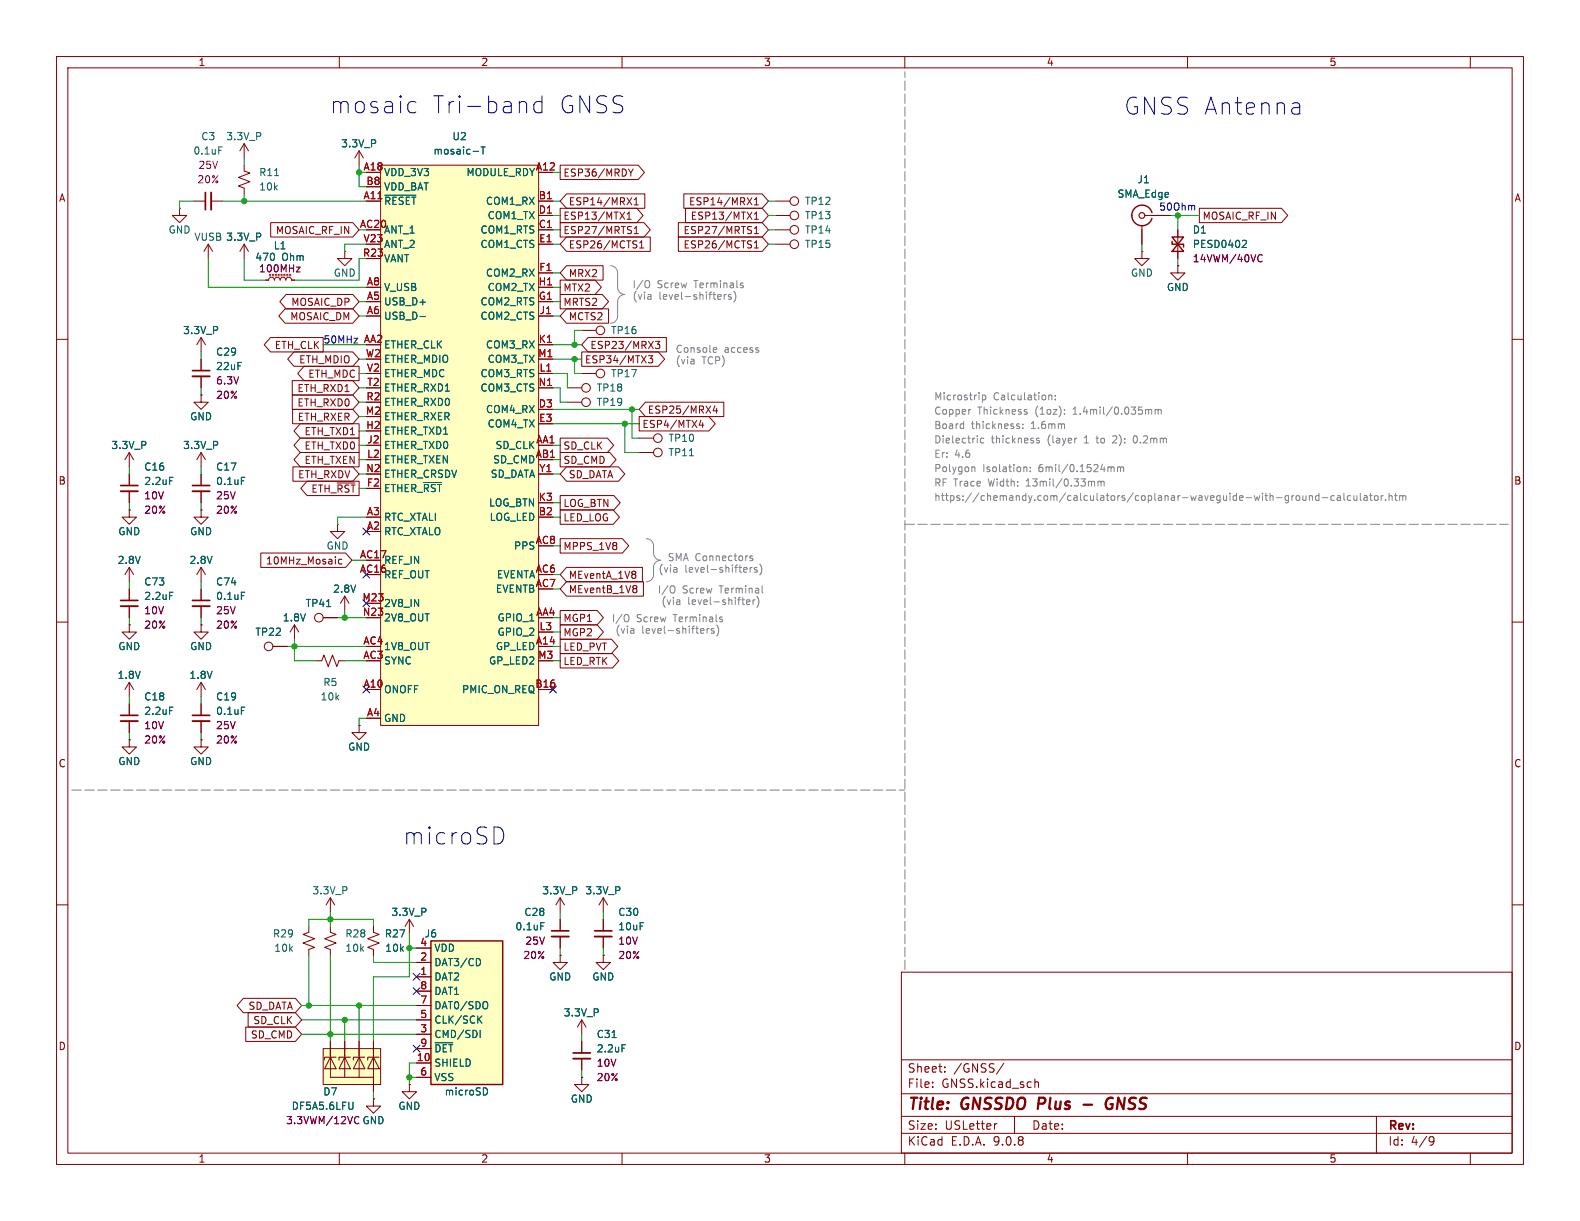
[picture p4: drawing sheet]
<svg xmlns="http://www.w3.org/2000/svg" width="279mm" height="216mm" viewBox="0 0 279 216" stroke-linecap="round" stroke-linejoin="round" font-family="sans-serif">
<g fill="none" stroke="#840000" stroke-width=".18">
<path d="M10 10h259.4v195.9h-259.4zM12 12h255.4v191.9h-255.4zM60 10v2M110 10v2M160 10v2M210 10v2M260 10v2M31.7 36.8v1.3h1.3l-1.3 1.3-1.2-1.3h1.2M31.7 36.8h.1M36.8 43.2l.8 1.3M36.8 43.2l-.7 1.3M36.8 43.2v2.5"/>
<path d="M10 60h2M100.3 71.1h2.6M102.9 66h2.5M267.4 60h2M59.7 92.7v1.3h1.3l-1.3 1.3-1.3-1.3h1.3M59.7 92.7h.1M10 110h2M55.9 116.8h1l.4-1 .7 2.1 .8-2.1 .8 2.1 .3-1.1h1.1M267.4 110h2M10 160h2M99.1 162.6v2M99.1 165.6v2"/>
<path d="M106.7 168.9v1.3h1.2l-1.2 1.3-1.3-1.3h1.3M106.7 168.9h.1M159.4 171.9h108v32h-108zM267.4 160h2M102.9 190.5v1.3h1.2l-1.2 1.2-1.3-1.2h1.3M102.9 190.5h.1M159.4 197.4h108M159.4 193.4h108M159.4 187.4h108M164.9 192.1v.2M164.9 191.4v.1M167.1 189.4v.2"/>
<path d="M167.1 188.7v.1M176.3 198.7l-.3 .1M177.5 188l-1.3 1.9M179.4 197.4v3M183 190.8v1.5M183 191.4l.2-.1 .4 .1v.9M243.4 197.4v6.5M60 203.9v2M110 203.9v2M159.4 200.4h108M160 203.9v2M210 203.9v2"/>
<path d="M253 201l.5 .1a.99 .99 0 0 1-.4 1.4h-.2M253.6 201.6l-.3 .3h-.3M260 203.9v2"/>
<circle cx="103.6" cy="71.1" r=".76"/>
<circle cx="106.2" cy="66" r=".76"/>
</g>
<path d="M183.8 194.1l-.3 2M191.6 195.3h1.5M196.8 194.2a1.02 1.02 0 0 0-1.2 .6 1.02 1.02 0 0 0 .5 1.3l.6-.2 .1-.7h-.4" fill="none" stroke="#840000" stroke-width=".4"/>
<path d="M97.5 164.6h3.1" fill="none" stroke="#840000" stroke-width=".3"/>
<path d="M97.5 165.6h3.1" fill="none" stroke="#840000" stroke-width=".33"/>
<path d="M95.6 163.1h.6" fill="none" stroke="#006464" stroke-width=".18"/>
<path d="M76.2 166.4h12.7v25.4h-12.7z" fill="#ffffc2"/>
<path d="M76.2 166.4h12.7v25.4h-12.7z" fill="none" stroke="#840000" stroke-width=".25"/>
<g fill="none" stroke="#840000" stroke-width=".18">
<path d="M34.3 35.6h2M37.3 35.6h2.1M43.2 29.2v1l1 .4-2 .8 2 .7-2 .8 1 .4v1M43.2 25.4v2.5M43.2 25.4l.7 1.3M43.2 25.4l-.8 1.3M137.2 38.1h2.5M137.2 35.6h2.5M35.6 59.7l.7 1.3M35.6 59.7v2.5M35.6 59.7l-.8 1.3M43.2 43.2v2.5"/>
<path d="M43.2 43.2l.7 1.3M43.2 43.2l-.8 1.3M47 49.5h.5l.1-.3 .4-.2 .4 .2 .1 .3 .2-.3 .3-.2 .4 .2 .1 .3 .2-.3 .3-.2 .4 .2 .1 .3 .2-.3 .4-.2 .3 .2 .2 .3h.5M61 44.5v1.2h1.2l-1.2 1.3-1.3-1.3h1.3M61 44.5h.1M102.9 58.4h2.5M137.2 40.6h2.5M137.2 43.2h2.5M35.6 69.9v1.2h1.2l-1.2 1.3-1.3-1.3h1.3M35.6 69.9h.1M35.6 63.5v2M35.6 66.5v2.1"/>
<path d="M100.3 68.6h2.6M113 77.5h2.6M113 80h2.6M22.9 110.5v1.3h1.2l-1.2 1.2-1.3-1.2h1.3M22.9 110.5h.1M22.9 100.3v2.6M22.9 104.1v2.1M22.9 107.2v2M22.9 100.3l.7 1.3M22.9 100.3l-.8 1.3M35.6 110.5v1.3h1.2l-1.2 1.2-1.3-1.2h1.3M35.6 110.5h.1"/>
<path d="M35.6 100.3v2.6M35.6 104.1v2.1M35.6 107.2v2M35.6 100.3l.7 1.3M35.6 100.3l-.8 1.3M48.3 114.3h2.5M52.1 110.5l.7 1.3M52.1 110.5v2.5M52.1 110.5l-.8 1.3M22.9 130.8v1.3h1.2l-1.2 1.3-1.3-1.3h1.3M22.9 130.8h.1M22.9 124.5v2"/>
<path d="M22.9 127.5v2M35.6 130.8v1.3h1.2l-1.2 1.3-1.3-1.3h1.3M35.6 130.8h.1M35.6 120.7v2.5M35.6 120.7l.7 1.2M35.6 120.7l-.8 1.2M63.5 128.3v1.2h1.3l-1.3 1.3-1.3-1.3h1.3M63.5 128.3h.1M58.4 158.8v2.5M58.4 158.8l.8 1.2M58.4 158.8l-.7 1.2M106.7 158.8l.7 1.2"/>
<path d="M106.7 158.8v2.5M106.7 158.8l-.8 1.2M54.6 163.8v1l-1 .4 2 .8-2 .8 2 .7-1 .4v1M58.4 163.8v1l1 .4-2 .8 2 .8-2 .7 1 .4v1M66 163.8v1l1.1 .4-2.1 .8 2.1 .8-2.1 .7 1 .4v1M72.4 162.6l.8 1.2M72.4 162.6v2.5M72.4 162.6l-.8 1.2M73.7 167.6h2.5M73.7 170.2h2.5M73.7 172.7h2.5M73.7 175.3h2.5"/>
<path d="M73.7 177.8h2.5M99.1 168.9v1.3h1.2l-1.2 1.3-1.3-1.3h1.3M99.1 168.9h.1M106.7 162.6v2M106.7 165.6v2M66 194.3v1.3h1.3l-1.3 1.3-1.2-1.3h1.2M66 194.3h.1M73.7 180.3h2.5M73.7 182.9h2.5M73.7 185.4h2.5M73.7 188h2.5M73.7 190.5h2.5"/>
<path d="M102.9 180.3v2.6M102.9 184.2v2M102.9 187.2v2M102.9 180.3l.7 1.3M102.9 180.3l-.8 1.3"/>
<circle cx="140.5" cy="38.1" r=".76"/>
<circle cx="140.5" cy="35.6" r=".76"/>
<circle cx="106.2" cy="58.4" r=".76"/>
<circle cx="140.5" cy="43.2" r=".76"/>
<circle cx="140.5" cy="40.6" r=".76"/>
<circle cx="103.6" cy="68.6" r=".76"/>
<circle cx="116.3" cy="77.5" r=".76"/>
<circle cx="116.3" cy="80" r=".76"/>
<circle cx="47.5" cy="114.3" r=".76"/>
</g>
<g fill="none" stroke="#006464" stroke-width=".18">
<path d="M38.7 26h.6M48.6 31.1h.7M121.9 80.6h.7M30 104.7h.6M42.7 104.7h.6M30 125h.6M84.7 169.6l.3 .4-.3 .7M85.2 179.6l-.7 .8M86.1 177.2a.9 .9 0 0 1 0 1.1M76.9 184.4h3.2M84.7 180.2l.5 .7M84.9 182.2v1.3"/>
<path d="M85.8 192.3a.68 .68 0 0 1 .4 .7 .68 .68 0 0 1-.4 .6M108.2 183.5h.8M110 184.7h.6"/>
</g>
<path d="M36.3 34v3.1M34 65.5h3.1M21.3 106.2h3.1M34 106.2h3.1M21.3 126.5h3.1M105.2 164.6h3M101.3 186.2h3.1" fill="none" stroke="#840000" stroke-width=".3"/>
<path d="M37.3 34v3.1M34 66.5h3.1M21.3 107.2h3.1M34 107.2h3.1M21.3 127.5h3.1M105.2 165.6h3M101.3 187.2h3.1" fill="none" stroke="#840000" stroke-width=".33"/>
<path d="M52.4 47.2h.7l-.7 .9h.7" fill="none" stroke="#840084" stroke-width=".18"/>
<path d="M57.1 185.4h10.2v6.4h-10.2z" fill="#ffffc2"/>
<g fill="none" stroke="#840000" stroke-width=".18">
<path d="M201.9 39.9v3.3M202.4 38.1h4.6M201.9 44.5v1.2h1.3l-1.3 1.3-1.2-1.3h1.2M201.9 44.5h.1M208.3 47v1.3h1.2l-1.2 1.2-1.3-1.2h1.3M208.3 47h.1M208.3 40.6v5.1M22.9 90.2v1.2h1.2l-1.2 1.3-1.3-1.3h1.3M22.9 90.2h.1M22.9 80v2.6M22.9 83.8v2.1M22.9 86.9v2"/>
<path d="M22.9 80l.7 1.3M22.9 80l-.8 1.3M35.6 90.2v1.2h1.2l-1.2 1.3-1.3-1.3h1.3M35.6 90.2h.1M35.6 80v2.6M35.6 83.8v2.1M35.6 86.9v2M35.6 80l.7 1.3M35.6 80l-.8 1.3M57.1 109.2h2.6M61 105.4v2.6M61 105.4l.7 1.3"/>
<path d="M61 105.4l-.8 1.3M22.9 120.7v2.5M22.9 120.7l.7 1.2M22.9 120.7l-.8 1.2M35.6 124.5v2M35.6 127.5v2M99.1 158.8l.7 1.2M99.1 158.8v2.5M99.1 158.8l-.8 1.2M57.1 185.4h10.2v6.4h-10.2zM58.4 186.9l1 2.1h-2zM58.4 184.2v6.3h7.6"/>
<path d="M59.4 186.9h-2v.6M61 186.9l1 2.1h-2.1zM61 184.2v6.3M62 186.9h-2.1v.6M63.5 186.9l1 2.1h-2zM63.5 184.2v6.3M64.5 186.9h-2v.6M66 186.9l1.1 2.1h-2.1zM66 184.2v8.8M67.1 186.9h-2.1v.6M72.4 191.8v1.2h1.3l-1.3 1.3-1.3-1.3h1.3M72.4 191.8h.1"/>
<circle cx="56.4" cy="109.2" r=".76"/>
</g>
<path d="M219.9 42.5h.4l.1 .4-.8 .9h.8M30 84.4h.6M42.7 84.4h.6M57.7 107.3h.8M42.7 125h.6M62.4 194.9v1l-.2 .3" fill="none" stroke="#006464" stroke-width=".18"/>
<path d="M222.5 46.1l.3 .2 .4-.1M223.2 45.2l-.4-.2-.3 .2M62.7 198.2l.2 .4 .3 .1 .3-.1M63.5 197.6l-.3-.2-.3 .1-.2 .5" fill="none" stroke="#840084" stroke-width=".18"/>
<path d="M203.7 37.6a1.81 1.81 0 0 0-2.8-1 1.81 1.81 0 0 0 0 3 1.81 1.81 0 0 0 2.8-1M207.3 41.9h2l-2 2.6h2zM207.3 42.7v.5h2v.5" fill="none" stroke="#840000" stroke-width=".25"/>
<path d="M21.3 85.9h3.1M34 85.9h3.1M34 126.5h3.1" fill="none" stroke="#840000" stroke-width=".3"/>
<path d="M21.3 86.9h3.1M34 86.9h3.1M34 127.5h3.1" fill="none" stroke="#840000" stroke-width=".33"/>
<circle cx="201.9" cy="38.1" r=".51" fill="none" stroke="#840000" stroke-width=".2"/>
<path d="M67.3 29.2h27.9v99.1h-27.9z" fill="#ffffc2"/>
<g fill="none" stroke="#840000" stroke-width=".18">
<path d="M47.9 39.4h14.5l1.1 1.2-1.1 1.3h-14.5zM63.5 26.7l.8 1.2M63.5 26.7v2.5M63.5 26.7l-.8 1.2M67.3 29.2h27.9v99.1h-27.9zM95.2 35.6h2.6M95.2 38.1h2.6M99.1 36.8h13.5l1.1 1.3-1.1 1.3h-13.5zM99.1 29.2h13.8l1.1 1.3-1.1 1.3h-13.8zM99.1 39.4h14.8l1.1 1.2-1.1 1.3h-14.8zM100.2 34.3h13.8v2.5h-13.8l-1.1-1.2zM110.9 35l.8 1.2"/>
<path d="M110.9 38.8h.7M110.9 37.9l.3-.4v1.3M111.1 29.9l.5 .6M111.6 30.5v.7M111.7 35l-.8 1.2M112 29.9l-.4 .6M112.1 36.2h.8M112.1 35.3l.4-.3v1.2M120 39.4h14.8l1.1 1.2-1.1 1.3h-14.8zM120.9 34.3h13.9l1.1 1.3-1.1 1.2h-13.9zM121.2 36.8h13.6l1.1 1.3-1.1 1.3h-13.6zM132.1 35l.9 1.2"/>
<path d="M133 35l-.9 1.2M133.4 36.2h.7M133.4 38.8h.7M133.4 35.3l.4-.3v1.2M133.4 37.9l.4-.4v1.3M204.5 38.1h2.5M212.1 36.8h14.5l1.1 1.3-1.1 1.3h-14.5zM47 49.5h.5M47.8 59.7h9.3v2.5h-9.3l-1.1-1.2zM50.4 54.6h12l1.1 1.3-1.1 1.3h-12l-1.1-1.3zM50.6 52.1h11.8l1.1 1.2-1.1 1.3h-11.8l-1.1-1.3zM51.6 49.5h.5"/>
<path d="M95.2 40.6h2.6M95.2 43.2h2.6M95.2 48.3h2.6M95.2 50.8h2.6M95.2 55.9h2.6M99.1 49.5h6.1l1.1 1.3-1.1 1.3h-6.1zM99.1 52.1h7.4l1.1 1.2-1.1 1.3h-7.4zM100.2 54.6h7.4v2.6h-7.4l-1.1-1.3zM100.2 47h6.4v2.5h-6.4l-1.1-1.2zM100.2 41.9h14.8v2.6h-14.8l-1.1-1.3zM104 59.7h13.8v2.5h-13.8l-1.1-1.2zM112.2 40.4l.3-.4v1.3"/>
<path d="M112.2 41.3h.7M113.1 43.9h.7M113.1 42.9l.4-.3v1.3M120 41.9h14.8l1.1 1.3-1.1 1.3h-14.8zM133.4 41.3h.7M133.4 40.4l.4-.4v1.3M133.4 42.9l.4-.3v1.3M133.4 43.9h.7M201.9 40.6v2.6M208.3 47h.1M208.3 40.6v1.3M208.3 44.5v1.2"/>
<path d="M35.6 69.9h.1M35.6 63.5v2M35.6 66.5v2.1M51.7 67.3h10.7l1.1 1.3-1.1 1.3h-10.7zM51.7 69.8h10.7l1.1 1.3-1.1 1.3h-10.7zM51.7 72.4h10.7l1.1 1.3-1.1 1.2h-10.7zM52 62.2h10.4l1.1 1.3-1.1 1.3h-10.4l-1.1-1.3zM53.1 77.5h10.4v2.5h-10.4l-1.1-1.3zM53.1 74.9h10.4v2.6h-10.4l-1.1-1.3zM53.8 64.8h9.7v2.5h-9.7l-1.2-1.3zM64.8 78.7h2.5M95.2 61h2.6"/>
<path d="M95.2 66h2.6M95.2 68.6h2.6M99.1 77.5h8.3l1.1 1.2-1.1 1.3h-8.3zM102.9 62.2h13.5l1.1 1.3-1.1 1.3h-13.5zM113 73.7h12.4l1.1 1.2-1.1 1.3h-12.4zM114.1 71.1h13.9v2.6h-13.9l-1.1-1.3zM114.6 62.9h.8l-.4 .5 .4 .1v.5l-.2 .2-.6-.2M115.9 60.4h.8l-.4 .4 .3 .2v.5l-.2 .1-.5-.1M123.9 74.3l-.3 .9h.8M124.3 74.8v.8M126.4 71.7l-.3 .9h.8M126.7 72.2v.9"/>
<path d="M22.9 90.2h.1M22.9 83.8v2.1M22.9 86.9v2M35.6 90.2h.1M35.6 83.8v2.1M35.6 86.9v2M46.1 97.8h15l1.1 1.3-1.1 1.2h-15zM51.8 82.5h10.6l1.1 1.3-1.1 1.3h-10.6zM53.1 80h10.4v2.6h-10.4l-1.1-1.3zM54.3 85.1h9.2v2.5h-9.2l-1.1-1.2zM59.6 85.4h3.2M60.5 98.9h-.4l-.2 .2 .1 .6h.5"/>
<path d="M95.2 83.8h2.6M99.1 95.2h11l1.1 1.3-1.1 1.3h-11zM99.1 87.6h9.5l1.1 1.3-1.1 1.3h-9.5zM99.1 90.2h9.3l1.1 1.2-1.1 1.3h-9.3zM99.1 80h8.7l1.1 1.3-1.1 1.3h-8.7zM100.2 82.5h9.2l1.1 1.3-1.1 1.3h-9.2l-1.1-1.3zM22.9 110.5h.1M22.9 104.1v2.1M22.9 107.2v2M35.6 110.5h.1M35.6 104.1v2.1M35.6 107.2v2"/>
<path d="M48.3 114.3h2.5M57.1 109.2h2.6M99.1 107.9h6.5l1.1 1.3-1.1 1.3h-6.5zM99.1 115.6h9.2l1.1 1.2-1.1 1.3h-9.2zM99.1 113h9l1.1 1.3-1.1 1.3h-9zM99.1 110.5h6.5l1.1 1.3-1.1 1.2h-6.5zM100.2 102.9h13.6v2.5h-13.6l-1.1-1.3zM100.2 100.3h13.4v2.6h-13.4l-1.1-1.3zM112.1 103.5h.3l.2 .3-.2 .3M112.1 104.1h.3M112.3 101.1l.1 .1-.1 .3M112.3 101.6l.1 .2-.1 .4"/>
<path d="M112.4 104.1l.2 .2v.3l-.1 .1-.4 .1M22.9 130.8h.1M22.9 124.5v2M22.9 127.5v2M35.6 130.8h.1M35.6 124.5v2M35.6 127.5v2M63.5 128.3h.1M43 176.5h9.2l1.1 1.3-1.1 1.3h-9.2l-1.1-1.3zM43.9 179.1h8.3l1.1 1.2-1.1 1.3h-8.3zM66 163.8v1M66 167.9v1"/>
<path d="M73.7 167.6h2.5M73.7 170.2h2.5M73.7 172.7h2.5M73.7 175.3h2.5M73.7 177.8h2.5M99.1 168.9h.1M99.1 162.6v2M99.1 165.6v2M106.7 168.9h.1M106.7 162.6v2M106.7 165.6v2M43.5 181.6h8.7l1.1 1.3-1.1 1.3h-8.7z"/>
<path d="M58.4 184.2v2.5M61 184.2v2.5M63.5 184.2v2.5M66 194.3h.1M66 184.2v2.5M66 190.5v2.5M72.4 191.8h.1M73.7 180.3h2.5M73.7 182.9h2.5M73.7 185.4h2.5M73.7 188h2.5M73.7 190.5h2.5"/>
<path d="M102.9 190.5h.1M102.9 184.2v2M102.9 187.2v2"/>
</g>
<g fill="none" stroke="#006464" stroke-width=".18">
<path d="M68 34.5h5.5M83.7 26.8h.9M85.1 26h.7M85.4 26v1.2M74.3 56h.9M219.9 42.5h.4l.1 .4-.8 .9h.8M30 84.4h.6M42.7 84.4h.6M74.9 85.3h3.2M30 104.7h.6M42.7 104.7h.6M57.7 107.3h.8"/>
<path d="M30 125h.6M42.7 125h.6M84.7 169.6l.3 .4-.3 .7M85.2 179.6l-.7 .8M86.1 177.2a.9 .9 0 0 1 0 1.1M95.6 163.1h.6M62.4 194.9v1l-.2 .3M76.9 184.4h3.2M84.7 180.2l.5 .7M84.9 182.2v1.3M85.8 192.3a.68 .68 0 0 1 .4 .7 .68 .68 0 0 1-.4 .6M108.2 183.5h.8"/>
<path d="M110 184.7h.6"/>
</g>
<path d="M160 92.7h106.7M12.7 139.7h147.3M160 171.5v-158.8" fill="none" stroke="#848484" stroke-width=".18" stroke-dasharray="1.7 .6"/>
<g fill="none" stroke="#848484" stroke-width=".18">
<path d="M107.9 47a1.27 1.27 0 0 1 1.3 1.3v2.5a1.27 1.27 0 0 0 1.3 1.3 1.27 1.27 0 0 0-1.3 1.2v2.6a1.27 1.27 0 0 1-1.3 1.3M114.6 49.6l.1 .1a.81 .81 0 0 1-.1 1.2M127.5 52.1v.3l-.6 .1M128.1 52.1v.8M128.4 52.1l-.3 .2M129.3 52.1h-.3l-.2 .2 .1 .1 .4 .2v.3h-.5M129.8 51.5a1.47 1.47 0 0 1 0 1.9M131.1 50.5h.3l.1 .2-.2 .2h-.3M131.1 50l.3 .1M126.3 61.5h.4v.3l-.6 .1M126.7 62.3h-.4M134 61.9l.2 .2-.2 .2"/>
<path d="M134 61.5h.1M170.3 74.9l.1 .1M170.4 74.5v1.3M170.4 75.7l-.1 .1M171.7 72.4l-.3 .1M173.7 69.9v1.2M173.7 69.9h.4l.2 .2-.1 .5h-.5M174 77.5h-.4l-.2 .2 .1 .6h.5M180 75.4h.3v.2l-.2 .2h-.2M180 74.9l.3 .1M180.9 75.7v.1M180.9 75v.1"/>
<path d="M181.3 72.4l.3 .1M181.3 72.8l.3 .1v.2l-.1 .1h-.3M183.8 77.5h-.3l-.2 .2v.1l.5 .2v.3h-.5M185.5 70l.1-.1h.3l.1 .8M185.5 69.9v.8M186.6 69.9v.1M186.6 70.6v.1M188.2 73.1v.1M188.2 72.5v.1M190.3 77.5h.1M197 77.1l-.2 .1M197.4 77.6l-.7 .7h.8"/>
<path d="M200.8 77.1a.68 .68 0 0 0-.4 .6 .68 .68 0 0 0 .4 .6M203.1 72.5v.1M203.1 72.6l.2-.2 .3 .1 .1 .7M203.1 72.6v.6M204.3 72.5l.3-.1 .2 .2M204.3 72.4v.8M204.8 72.6l.2-.2 .3 .1 .1 .7M204.8 72.6v.6M114.3 95.3a1.27 1.27 0 0 1 1.3 1.2v1.3a1.27 1.27 0 0 0 1.2 1.3 1.27 1.27 0 0 0-1.2 1.2v1.3a1.27 1.27 0 0 1-1.3 1.3M133.1 98.4l-.3-.1-.2 .2 .1 .2 .4 .1v.3h-.5M134.3 99.7a1.46 1.46 0 0 1 0 2M171.9 82.6h.4l.1 .8"/>
<path d="M181.2 82.6l.4 .1v.7M182.2 83.3v.1M182.2 82.6v.1M193.2 85.1l.4 .2v.6M194.2 85.2l.3-.1 .2 .2M194.2 85.1v.8M194.7 85.3l.2-.2 .3 .1 .1 .7M194.7 85.3v.6M196.3 82.6l.2 .1M196.5 82.7l.1-.1h.3l.1 .8M196.5 82.7v.7M197.6 82.7l.4-.1 .2 .1"/>
<path d="M197.6 82.6v.8M198.2 82.7l.1-.1h.3l.1 .8M198.2 82.7v.7M229.4 87.6l.3 .1 .1 .2v.5l-.4 .1M230.4 87.6l.1 .8 .3 .1 .1-.1M230.9 87.6v.9M231.5 87.8l.2-.2 .3 .1 .1 .8M231.5 87.6v.9M233.2 87.7l-.3-.1-.3 .3 .2 .5h.4M233.2 87.2v1.3M233.8 88h1M236 87.7l-.4-.1-.2 .3 .1 .5h.5"/>
<path d="M236.5 87.7h.5v.8M237 87.9l-.4 .1-.2 .2 .2 .3 .4-.1M237.6 87.2v1.1l.2 .2M238.9 87.7l-.4-.1-.2 .3 .1 .5h.5M239.4 87.6l.1 .8 .3 .1 .1-.1M239.9 87.6v.9M240.6 87.2v1.1l.1 .2M241.2 87.7h.5l.1 .8M241.8 87.9l-.5 .1-.1 .2 .1 .3 .5-.1M242.2 87.6h.5M242.4 87.2v1.1l.3 .2M243.2 87.7l.3-.1 .2 .3v.3l-.2 .3-.3-.1-.2-.2z"/>
<path d="M244.2 87.6v.9M244.6 87.6l-.4 .3M245 88.4v.1M245.6 87.8l.2-.2 .3 .1 .1 .8M245.6 87.2v1.3M246.6 87.6h.5M246.8 87.2v1.1l.3 .2M247.5 87.8l.4-.2 .2 .2M247.5 87.6v.9M248.1 87.8l.1-.2 .3 .1 .1 .8M248.1 87.8v.7M110.9 108.7h.1a.81 .81 0 0 1-.1 1.2"/>
<path d="M119 103.6h.2a.81 .81 0 0 1-.2 1.3M124.4 111.2l.1 .2-.6 .2M125 111.1v.9M125.4 111.1l-.4 .3M126.2 111.2l-.3-.1-.1 .2v.2l.4 .1v.3h-.4M126.8 110.6a1.47 1.47 0 0 1-.1 1.9M127.4 109.5l.3 .1 .1 .2-.2 .1h-.2M127.4 109.1l.3 .1M132 106.5l.6-.1v-.3h-.4l-.2 .1 .1 .6h.5M132 100.4l.1 .2-.6 .2M132.7 100.3v.9M133 100.3l-.3 .3"/>
<path d="M133.2 106.1v.8M133.5 106.1l-.3 .2M133.9 100.4l-.3-.1-.2 .2v.2l.5 .1v.3h-.5M133.9 105.5a1.47 1.47 0 0 1-.1 1.9M134.8 103.6v1.1l.2 .2"/>
</g>
<g fill="none" stroke="#009600" stroke-width=".18">
<path d="M34.3 35.6h-2.6v1.2M39.4 35.6h25.4M43.2 27.9v1.3M43.2 34.3v1.3M63.5 29.2v3.8h1.3M63.5 30.5h1.3M97.8 35.6h1.3M97.8 38.1h1.3M97.8 30.5h1.3M135.9 35.6h1.3M135.9 38.1h1.3M207 38.1h5.1"/>
<path d="M208.3 38.1v2.5M36.8 45.7v5.1h28M43.2 45.7v3.8h3.8M63.5 53.3h1.3M63.5 55.9h1.3M64.8 45.7h-1.3v3.8h-11.4M64.8 43.2h-3.8v1.3M97.8 53.3h1.3M97.8 55.9h1.3M97.8 50.8h1.3M97.8 48.3h1.3M97.8 43.2h1.3"/>
<path d="M97.8 40.6h1.3M102.9 58.4h-1.3v2.6M135.9 43.2h1.3M135.9 40.6h1.3M201.9 43.2v1.3M208.3 45.7v1.3M35.6 62.2v1.3M35.6 68.6v1.3M57.1 61h7.7M63.5 68.6h1.3M63.5 71.1h1.3M63.5 63.5h1.3"/>
<path d="M63.5 66h1.3M63.5 78.7h1.3M63.5 76.2h1.3M63.5 73.7h1.3M97.8 68.6h1.3v2.5h1.2M97.8 63.5h5.1M97.8 66h2.5v2.6M97.8 61h5.1M97.8 72.4h15.2M97.8 74.9h15.2M97.8 78.7h1.3M101.6 63.5v2.5h1.3"/>
<path d="M110.5 74.9v5.1h2.5M111.8 72.4v5.1h1.2M22.9 82.6v1.2M22.9 88.9v1.3M35.6 82.6v1.2M35.6 88.9v1.3M62.2 99.1h2.6M63.5 81.3h1.3M63.5 83.8h1.3M64.8 91.4h-5.1v1.3M97.8 88.9h1.3M97.8 91.4h1.3"/>
<path d="M97.8 96.5h1.3M97.8 81.3h1.3M97.8 83.8h1.3M22.9 102.9v1.2M22.9 109.2v1.3M35.6 102.9v1.2M35.6 109.2v1.3M50.8 114.3h14M52.1 113v3.8h3.8M59.7 109.2h5.1M61 116.8h3.8M61 108v1.2"/>
<path d="M97.8 109.2h1.3M97.8 111.8h1.3M97.8 114.3h1.3M97.8 116.8h1.3M97.8 101.6h1.3M97.8 104.1h1.3M22.9 123.2v1.3M22.9 129.5v1.3M35.6 123.2v1.3M35.6 129.5v1.3M64.8 127h-1.3v1.3M53.3 177.8h20.4"/>
<path d="M54.6 163.8v-1.2h11.4v1.2M54.6 168.9v8.9M58.4 161.3v2.5M58.4 168.9v15.3M63.5 177.8v6.4M66 168.9v1.3h7.7M72.4 165.1v7.6h-6.4v11.5M72.4 167.6h1.3M99.1 161.3v1.3M99.1 167.6v1.3M106.7 161.3v1.3M106.7 167.6v1.3"/>
<path d="M53.3 180.3h20.4M53.3 182.9h20.4M61 180.3v3.9M66 193v1.3M72.4 190.5h1.3M73.7 188h-1.3v3.8M102.9 182.9v1.3M102.9 189.2v1.3"/>
</g>
<g fill="none" stroke="#000084" stroke-width=".18">
<path d="M64.2 93.4l1.2 1.2M65.4 93.4l-1.2 1.2M64.2 101l1.2 1.2M64.2 106.1l1.2 1.2M65.4 101l-1.2 1.2M65.4 106.1l-1.2 1.2M64.2 121.3l1.2 1.2M65.4 121.3l-1.2 1.2M97.2 121.3l1.2 1.2M98.4 121.3l-1.2 1.2M73.1 172.1l1.2 1.2M73.1 174.7l1.2 1.2"/>
<path d="M74.3 172.1l-1.2 1.2M74.3 174.7l-1.2 1.2M73.1 184.8l1.2 1.2M74.3 184.8l-1.2 1.2"/>
</g>
<path d="M72.7 17.9h.6l.3 .2M73.6 19.8l-.3 .1h-.6M92.7 17.9l.3 .2 .1 .3v1.5M95.8 18.1l-.2-.2h-.6l-.4 .3-.2 .3v.9l.3 .4 .3 .1h.6l.2-.1M95.8 16.9v3M229.4 18.2l.3 .1 .1 .3v1.6M229.8 18.9l-.2 .1M211.1 36.3l.2 .2v.7M229.8 20l-.2 .2M88.1 146.2a1.64 1.64 0 0 1 .7 2.6l-.3 .3-.4 .1" fill="none" stroke="#0000c2" stroke-width=".18"/>
<path d="M52.4 47.2h.7l-.7 .9h.7M222.5 46.1l.3 .2 .4-.1M223.2 45.2l-.4-.2-.3 .2M62.7 198.2l.2 .4 .3 .1 .3-.1M63.5 197.6l-.3-.2-.3 .1-.2 .5" fill="none" stroke="#840084" stroke-width=".18"/>
<g fill="#009600" stroke="#009600" stroke-width=".18">
<circle cx="43.2" cy="35.6" r=".46"/>
<circle cx="61" cy="180.3" r=".46"/>
<circle cx="54.6" cy="177.8" r=".46"/>
<circle cx="58.4" cy="162.6" r=".46"/>
<circle cx="58.4" cy="182.9" r=".46"/>
<circle cx="61" cy="109.2" r=".46"/>
<circle cx="52.1" cy="114.3" r=".46"/>
<circle cx="63.5" cy="177.8" r=".46"/>
<circle cx="72.4" cy="190.5" r=".46"/>
<circle cx="72.4" cy="167.6" r=".46"/>
<circle cx="111.8" cy="72.4" r=".46"/>
<circle cx="110.5" cy="74.9" r=".46"/>
<circle cx="208.3" cy="38.1" r=".46"/>
<circle cx="101.6" cy="61" r=".46"/>
<circle cx="101.6" cy="63.5" r=".46"/>
<circle cx="63.5" cy="30.5" r=".46"/>
</g>
<g font-size="4.2" fill="#0000c2">
<text x="58.2" y="20.3">mosaic</text>
<text x="76.2" y="20.3">Tri-band</text>
<text x="98.5" y="20.3">GNSS</text>
<text x="198.8" y="20.5">GNSS Antenna</text>
<text x="71.1" y="149.6">microSD</text>
</g>
<g font-size="2.8" fill="#840000">
<text x="160.4" y="196.8">Title:</text>
<text x="170.1" y="196.8">GNSSDO</text>
<text x="184.4" y="196.8">Plus</text>
<text x="198" y="196.8">GNSS</text>
</g>
<g font-size="2.1" fill="#840000">
<text x="160.4" y="189.9">Sheet:</text>
<text x="168.6" y="189.9">/GNSS/</text>
<text x="160.4" y="192.6">File:</text>
<text x="166.5" y="192.6">GNSS.kicad_sch</text>
<text x="160.4" y="202.8">KiCad</text>
<text x="160.4" y="200">Size:</text>
<text x="167.1" y="200">USLetter</text>
<text x="168.1" y="202.8">E.D.A.</text>
<text x="175.7" y="202.8">9.0.8</text>
<text x="182.4" y="200">Date:</text>
<text x="245.4" y="200.2">Rev:</text>
<text x="245.4" y="202.8">Id:</text>
<text x="249.5" y="202.8">4/9</text>
</g>
<g font-size="1.8" fill="#840000">
<text x="35" y="11.9">1</text>
<text x="85" y="11.9">2</text>
<text x="135" y="11.9">3</text>
<text x="185" y="11.9">4</text>
<text x="235" y="11.9">5</text>
<text x="10.3" y="35.9">A</text>
<text x="99.5" y="31.4">ESP36/MRDY</text>
<text x="267.7" y="35.9">A</text>
<text x="48.7" y="41.6">MOSAIC_RF_IN</text>
<text x="99.5" y="39.1">ESP13/MTX1</text>
<text x="99.5" y="41.6">ESP27/MRTS1</text>
<text x="100.5" y="36.5">ESP14/MRX1</text>
<text x="120.8" y="41.6">ESP27/MRTS1</text>
<text x="121.7" y="36.5">ESP14/MRX1</text>
<text x="122" y="39.1">ESP13/MTX1</text>
<text x="212.6" y="39.1">MOSAIC_RF_IN</text>
<text x="100.5" y="44.1">ESP26/MCTS1</text>
<text x="120.8" y="44.1">ESP26/MCTS1</text>
<text x="99.5" y="51.8">MTX2</text>
<text x="100.5" y="49.2">MRX2</text>
<text x="51.2" y="56.8">MOSAIC_DM</text>
<text x="51.4" y="54.3">MOSAIC_DP</text>
<text x="99.5" y="54.3">MRTS2</text>
<text x="100.5" y="56.8">MCTS2</text>
<text x="48.5" y="61.9">ETH_CLK</text>
<text x="52.8" y="64.5">ETH_MDIO</text>
<text x="103.3" y="64.5">ESP34/MTX3</text>
<text x="104.3" y="61.9">ESP23/MRX3</text>
<text x="52.5" y="69.5">ETH_RXD1</text>
<text x="54.4" y="67">ETH_MDC</text>
<text x="52.5" y="72.1">ETH_RXD0</text>
<text x="52.6" y="74.6">ETH_RXER</text>
<text x="53.7" y="77.2">ETH_TXD1</text>
<text x="113.5" y="75.9">ESP4/MTX4</text>
<text x="114.5" y="73.3">ESP25/MRX4</text>
<text x="53.7" y="82.2">ETH_TXEN</text>
<text x="53.7" y="79.7">ETH_TXD0</text>
<text x="99.5" y="79.7">SD_CLK</text>
<text x="99.5" y="82.2">SD_CMD</text>
<text x="10.3" y="85.9">B</text>
<text x="52.6" y="84.8">ETH_RXDV</text>
<text x="99.5" y="89.9">LOG_BTN</text>
<text x="100.5" y="84.8">SD_DATA</text>
<text x="267.7" y="85.9">B</text>
<text x="99.5" y="92.4">LED_LOG</text>
<text x="46.9" y="100">10MHz_Mosaic</text>
<text x="99.5" y="97.5">MPPS_1V8</text>
<text x="100.5" y="105.1">MEventB_1V8</text>
<text x="100.5" y="102.6">MEventA_1V8</text>
<text x="99.5" y="110.2">MGP1</text>
<text x="99.5" y="112.7">MGP2</text>
<text x="99.5" y="117.8">LED_RTK</text>
<text x="99.5" y="115.3">LED_PVT</text>
<text x="10.3" y="135.9">C</text>
<text x="267.7" y="135.9">C</text>
<text x="43.8" y="178.8">SD_DATA</text>
<text x="10.3" y="185.9">D</text>
<text x="44.3" y="183.8">SD_CMD</text>
<text x="44.7" y="181.3">SD_CLK</text>
<text x="267.7" y="185.9">D</text>
<text x="35" y="205.8">1</text>
<text x="85" y="205.8">2</text>
<text x="135" y="205.8">3</text>
<text x="185" y="205.8">4</text>
<text x="235" y="205.8">5</text>
</g>
<g font-size="1.8" fill="#006464">
<text x="34.1" y="27.5">0.1uF</text>
<text x="35.5" y="25">C3</text>
<text x="39.9" y="25">3.3V_P</text>
<text x="60.2" y="26.3">3.3V_P</text>
<text x="76.6" y="27.5">mosaic-T</text>
<text x="79.9" y="25">U2</text>
<text x="45.7" y="33.9">10k</text>
<text x="45.7" y="31.3">R11</text>
<text x="67.8" y="31.3">VDD_3V3</text>
<text x="67.8" y="33.9">VDD_BAT</text>
<text x="82.4" y="31.3">MODULE_RDY</text>
<text x="197.5" y="35.2">SMA_Edge</text>
<text x="201.1" y="32.6">J1</text>
<text x="29.7" y="41.5">GND</text>
<text x="67.8" y="36.4">~{RESET}</text>
<text x="67.8" y="41.5">ANT_1</text>
<text x="84.9" y="41.5">COM1_RTS</text>
<text x="85.8" y="36.4">COM1_RX</text>
<text x="86.1" y="39">COM1_TX</text>
<text x="142.2" y="39">TP13</text>
<text x="142.2" y="36.4">TP12</text>
<text x="142.2" y="41.5">TP14</text>
<text x="210.8" y="41.5">D1</text>
<text x="34.3" y="42.8">VUSB 3.3V_P</text>
<text x="39.9" y="42.8">3.3V_P</text>
<text x="48.3" y="44.3">L1</text>
<text x="49.8" y="46.3">Ohm</text>
<text x="67.8" y="44">ANT_2</text>
<text x="67.8" y="46.6">VANT</text>
<text x="84.9" y="44">COM1_CTS</text>
<text x="142.2" y="44">TP15</text>
<text x="210.8" y="44">PESD0402</text>
<text x="58.9" y="49.1">GND</text>
<text x="67.8" y="51.7">V_USB</text>
<text x="85.8" y="49.1">COM2_RX</text>
<text x="86.1" y="51.7">COM2_TX</text>
<text x="199.9" y="49.1">GND</text>
<text x="206.2" y="51.7">GND</text>
<text x="32.3" y="59.3">3.3V_P</text>
<text x="67.8" y="54.2">USB_D+</text>
<text x="67.8" y="56.7">USB_D-</text>
<text x="84.9" y="54.2">COM2_RTS</text>
<text x="84.9" y="56.7">COM2_CTS</text>
<text x="108" y="59.3">TP16</text>
<text x="38.1" y="63.1">C29</text>
<text x="38.1" y="65.6">22uF</text>
<text x="67.8" y="61.8">ETHER_CLK</text>
<text x="67.8" y="64.4">ETHER_MDIO</text>
<text x="85.8" y="61.8">COM3_RX</text>
<text x="86.1" y="64.4">COM3_TX</text>
<text x="67.8" y="66.9">ETHER_MDC</text>
<text x="67.8" y="69.4">ETHER_RXD1</text>
<text x="67.8" y="72">ETHER_RXD0</text>
<text x="84.9" y="66.9">COM3_RTS</text>
<text x="84.9" y="69.4">COM3_CTS</text>
<text x="105.4" y="72">TP19</text>
<text x="105.4" y="69.4">TP18</text>
<text x="108" y="66.9">TP17</text>
<text x="33.5" y="74.5">GND</text>
<text x="67.8" y="74.5">ETHER_RXER</text>
<text x="67.8" y="77.1">ETHER_TXD1</text>
<text x="85.8" y="73.3">COM4_RX</text>
<text x="86.1" y="75.8">COM4_TX</text>
<text x="19.6" y="79.6">3.3V_P</text>
<text x="25.4" y="83.4">C16</text>
<text x="32.3" y="79.6">3.3V_P</text>
<text x="38.1" y="83.4">C17</text>
<text x="67.8" y="79.6">ETHER_TXD0</text>
<text x="67.8" y="82.1">ETHER_TXEN</text>
<text x="87.1" y="82.1">SD_CMD</text>
<text x="87.5" y="79.6">SD_CLK</text>
<text x="118.1" y="80.9">TP11</text>
<text x="118.1" y="78.3">TP10</text>
<text x="25.4" y="86">2.2uF</text>
<text x="38.1" y="86">0.1uF</text>
<text x="67.8" y="84.7">ETHER_CRSDV</text>
<text x="67.8" y="87.2">ETHER_~{RST}</text>
<text x="86.4" y="89.8">LOG_BTN</text>
<text x="86.7" y="84.7">SD_DATA</text>
<text x="20.8" y="94.8">GND</text>
<text x="33.5" y="94.8">GND</text>
<text x="67.8" y="92.3">RTC_XTALI</text>
<text x="67.8" y="94.8">RTC_XTALO</text>
<text x="86.5" y="92.3">LOG_LED</text>
<text x="20.7" y="99.9">2.8V</text>
<text x="33.4" y="99.9">2.8V</text>
<text x="57.7" y="97.4">GND</text>
<text x="67.8" y="99.9">REF_IN</text>
<text x="90.8" y="97.4">PPS</text>
<text x="25.4" y="103.7">C73</text>
<text x="25.4" y="106.3">2.2uF</text>
<text x="38.1" y="103.7">C74</text>
<text x="38.1" y="106.3">0.1uF</text>
<text x="54" y="107.5">TP41</text>
<text x="58.8" y="105">2.8V</text>
<text x="67.8" y="102.5">REF_OUT</text>
<text x="67.8" y="107.5">2V8_IN</text>
<text x="87.6" y="105">EVENTB</text>
<text x="87.8" y="102.5">EVENTA</text>
<text x="45.1" y="112.6">TP22</text>
<text x="49.9" y="110.1">1.8V</text>
<text x="67.8" y="110.1">2V8_OUT</text>
<text x="87.9" y="110.1">GPIO_1</text>
<text x="87.9" y="112.6">GPIO_2</text>
<text x="20.8" y="115.2">GND</text>
<text x="33.5" y="115.2">GND</text>
<text x="67.8" y="115.2">1V8_OUT</text>
<text x="67.8" y="117.7">SYNC</text>
<text x="86.4" y="117.7">GP_LED2</text>
<text x="87.6" y="115.2">GP_LED</text>
<text x="20.7" y="120.2">1.8V</text>
<text x="25.4" y="124.1">C18</text>
<text x="33.4" y="120.2">1.8V</text>
<text x="38.1" y="124.1">C19</text>
<text x="56.6" y="124.1">10k</text>
<text x="57.1" y="121.5">R5</text>
<text x="67.8" y="122.8">ONOFF</text>
<text x="81.6" y="122.8">PMIC_ON_REQ</text>
<text x="25.4" y="126.6">2.2uF</text>
<text x="38.1" y="126.6">0.1uF</text>
<text x="67.8" y="127.9">GND</text>
<text x="20.8" y="135.5">GND</text>
<text x="33.5" y="135.5">GND</text>
<text x="61.5" y="132.9">GND</text>
<text x="55.1" y="158.3">3.3V_P</text>
<text x="95.8" y="158.3">3.3V_P</text>
<text x="103.4" y="158.3">3.3V_P</text>
<text x="48.2" y="166">R29</text>
<text x="61" y="166">R28</text>
<text x="68" y="166">R27</text>
<text x="69.1" y="162.2">3.3V_P</text>
<text x="75" y="166">J6</text>
<text x="91" y="164.7">0.1uF</text>
<text x="92.6" y="162.2">C28</text>
<text x="109.2" y="162.2">C30</text>
<text x="109.2" y="164.7">10uF</text>
<text x="48.4" y="168.5">10k</text>
<text x="61" y="168.5">10k</text>
<text x="68" y="168.5">10k</text>
<text x="76.7" y="168.5">VDD</text>
<text x="76.7" y="171">DAT3/CD</text>
<text x="76.7" y="173.6">DAT2</text>
<text x="97" y="173.6">GND</text>
<text x="104.6" y="173.6">GND</text>
<text x="76.7" y="176.1">DAT1</text>
<text x="76.7" y="178.7">DAT0/SDO</text>
<text x="99.6" y="179.9">3.3V_P</text>
<text x="76.7" y="181.2">CLK/SCK</text>
<text x="76.7" y="183.7">CMD/SDI</text>
<text x="105.4" y="183.7">C31</text>
<text x="76.7" y="186.3">~{DET}</text>
<text x="76.7" y="188.8">SHIELD</text>
<text x="76.7" y="191.4">VSS</text>
<text x="105.4" y="186.3">2.2uF</text>
<text x="51.5" y="196.4">DF5A5.6LFU</text>
<text x="57.1" y="193.9">D7</text>
<text x="70.4" y="196.4">GND</text>
<text x="78.5" y="193.9">microSD</text>
<text x="100.8" y="195.2">GND</text>
<text x="64" y="199">GND</text>
</g>
<g font-size="1.8" fill="#840084">
<text x="34.8" y="32.6">20%</text>
<text x="35" y="30.1">25V</text>
<text x="45" y="46.3">470</text>
<text x="210.8" y="46.6">14VWM/40VC</text>
<text x="45.7" y="48.4">100MHz</text>
<text x="38.1" y="68.2">6.3V</text>
<text x="38.1" y="70.7">20%</text>
<text x="25.4" y="88.5">10V</text>
<text x="38.1" y="88.5">25V</text>
<text x="25.4" y="91">20%</text>
<text x="38.1" y="91">20%</text>
<text x="25.4" y="108.8">10V</text>
<text x="25.4" y="111.4">20%</text>
<text x="38.1" y="108.8">25V</text>
<text x="38.1" y="111.4">20%</text>
<text x="25.4" y="129.1">10V</text>
<text x="25.4" y="131.7">20%</text>
<text x="38.1" y="129.1">25V</text>
<text x="38.1" y="131.7">20%</text>
<text x="92.8" y="167.2">25V</text>
<text x="109.2" y="167.2">10V</text>
<text x="92.4" y="169.8">20%</text>
<text x="109.2" y="169.8">20%</text>
<text x="105.4" y="188.8">10V</text>
<text x="105.4" y="191.4">20%</text>
<text x="50.5" y="199">3.3VWM/12VC</text>
</g>
<g font-size="1.8" fill="#a90000">
<text x="64.2" y="30.2">A18</text>
<text x="64.2" y="35.3">A11</text>
<text x="64.7" y="32.8">B8</text>
<text x="94.7" y="30.2">A12</text>
<text x="95.2" y="35.3">B1</text>
<text x="63.5" y="40.4">AC20</text>
<text x="95.2" y="37.8">D1</text>
<text x="95.2" y="40.4">C1</text>
<text x="64.1" y="45.5">R23</text>
<text x="64.2" y="42.9">V23</text>
<text x="95.2" y="42.9">E1</text>
<text x="64.8" y="50.5">A8</text>
<text x="64.8" y="53.1">A5</text>
<text x="95.1" y="50.5">H1</text>
<text x="95.2" y="53.1">G1</text>
<text x="95.3" y="48">F1</text>
<text x="64.8" y="55.6">A6</text>
<text x="95.3" y="55.6">J1</text>
<text x="64.2" y="60.7">AA2</text>
<text x="64.6" y="63.2">W2</text>
<text x="64.8" y="65.8">V2</text>
<text x="95.1" y="63.2">M1</text>
<text x="95.2" y="60.7">K1</text>
<text x="95.3" y="65.8">L1</text>
<text x="64.7" y="70.9">R2</text>
<text x="64.8" y="68.3">T2</text>
<text x="95.1" y="68.3">N1</text>
<text x="64.6" y="73.4">M2</text>
<text x="64.7" y="75.9">H2</text>
<text x="95.2" y="72.1">D3</text>
<text x="95.2" y="74.7">E3</text>
<text x="64.7" y="83.6">N2</text>
<text x="64.8" y="81">L2</text>
<text x="64.8" y="78.5">J2</text>
<text x="94.6" y="81">AB1</text>
<text x="94.7" y="78.5">AA1</text>
<text x="95.3" y="83.6">Y1</text>
<text x="64.8" y="86.1">F2</text>
<text x="95.2" y="88.6">K3</text>
<text x="64.8" y="91.2">A3</text>
<text x="64.8" y="93.7">A2</text>
<text x="95.2" y="91.2">B2</text>
<text x="63.5" y="98.8">AC17</text>
<text x="63.5" y="101.3">AC16</text>
<text x="94.6" y="96.3">AC8</text>
<text x="94.6" y="101.3">AC6</text>
<text x="64" y="106.4">M23</text>
<text x="94.6" y="103.9">AC7</text>
<text x="64.1" y="109">N23</text>
<text x="94.7" y="109">AA4</text>
<text x="95.3" y="111.5">L3</text>
<text x="64.2" y="114">AC4</text>
<text x="64.2" y="116.6">AC3</text>
<text x="94.7" y="114">A14</text>
<text x="95.1" y="116.6">M3</text>
<text x="64.2" y="121.7">A10</text>
<text x="94.6" y="121.7">B16</text>
<text x="64.8" y="126.7">A4</text>
<text x="74.2" y="167.4">4</text>
<text x="74.2" y="169.9">2</text>
<text x="74.2" y="172.5">1</text>
<text x="74.2" y="175">8</text>
<text x="74.2" y="177.5">7</text>
<text x="74.2" y="180.1">5</text>
<text x="74.2" y="182.6">3</text>
<text x="74.2" y="185.2">9</text>
<text x="73.6" y="187.7">10</text>
<text x="74.2" y="190.2">6</text>
</g>
<g font-size="1.8" fill="#0000c2">
<text x="204.9" y="37.4">50Ohm</text>
<text x="57.1" y="60.9">50MHz</text>
</g>
<g font-size="1.8" fill="#848484">
<text x="111.8" y="51">I/O</text>
<text x="111.8" y="53.1">(via</text>
<text x="116.2" y="51">Screw</text>
<text x="116.5" y="53.1">level-shifters)</text>
<text x="122.9" y="51">Terminals</text>
<text x="119.4" y="62.5">Console</text>
<text x="119.4" y="64.5">(via</text>
<text x="124.1" y="64.5">TCP)</text>
<text x="128" y="62.5">access</text>
<text x="165.1" y="70.9">Microstrip</text>
<text x="175.6" y="70.9">Calculation:</text>
<text x="165.1" y="76">Board</text>
<text x="165.1" y="73.4">Copper</text>
<text x="171.8" y="76">thickness:</text>
<text x="172.9" y="73.4">Thickness</text>
<text x="182.4" y="76">1.6mm</text>
<text x="183.2" y="73.4">(1oz):</text>
<text x="190" y="73.4">1.4mil/0.035mm</text>
<text x="165.1" y="78.5">Dielectric</text>
<text x="165.1" y="81">Er:</text>
<text x="165.1" y="83.6">Polygon</text>
<text x="168.8" y="81">4.6</text>
<text x="173.8" y="83.6">Isolation:</text>
<text x="175.3" y="78.5">thickness</text>
<text x="183.8" y="83.6">6mil/0.1524mm</text>
<text x="185.3" y="78.5">(layer</text>
<text x="192" y="78.5">1</text>
<text x="194.4" y="78.5">to</text>
<text x="197.4" y="78.5">2):</text>
<text x="201.3" y="78.5">0.2mm</text>
<text x="165.1" y="88.7">https://chemandy.com/calculators/coplanar-waveguide-with-ground-calculator.htm</text>
<text x="165.1" y="86.1">RF Trace</text>
<text x="174.9" y="86.1">Width:</text>
<text x="181.7" y="86.1">13mil/0.33mm</text>
<text x="116.3" y="101.4">(via</text>
<text x="118" y="99.3">SMA Connectors</text>
<text x="121.1" y="101.4">level-shifters)</text>
<text x="116.2" y="105">I/O</text>
<text x="116.9" y="107.1">(via</text>
<text x="120.7" y="105">Screw</text>
<text x="121.6" y="107.1">level-shifter)</text>
<text x="127.3" y="105">Terminal</text>
<text x="108.1" y="110.1">I/O</text>
<text x="108.7" y="112.1">(via</text>
<text x="112.5" y="110.1">Screw</text>
<text x="113.5" y="112.1">level-shifters)</text>
<text x="119.2" y="110.1">Terminals</text>
</g>
<text font-size="1.8" fill="#009600" x="55" y="87.3">ETH_~{RST}</text>
</svg>
